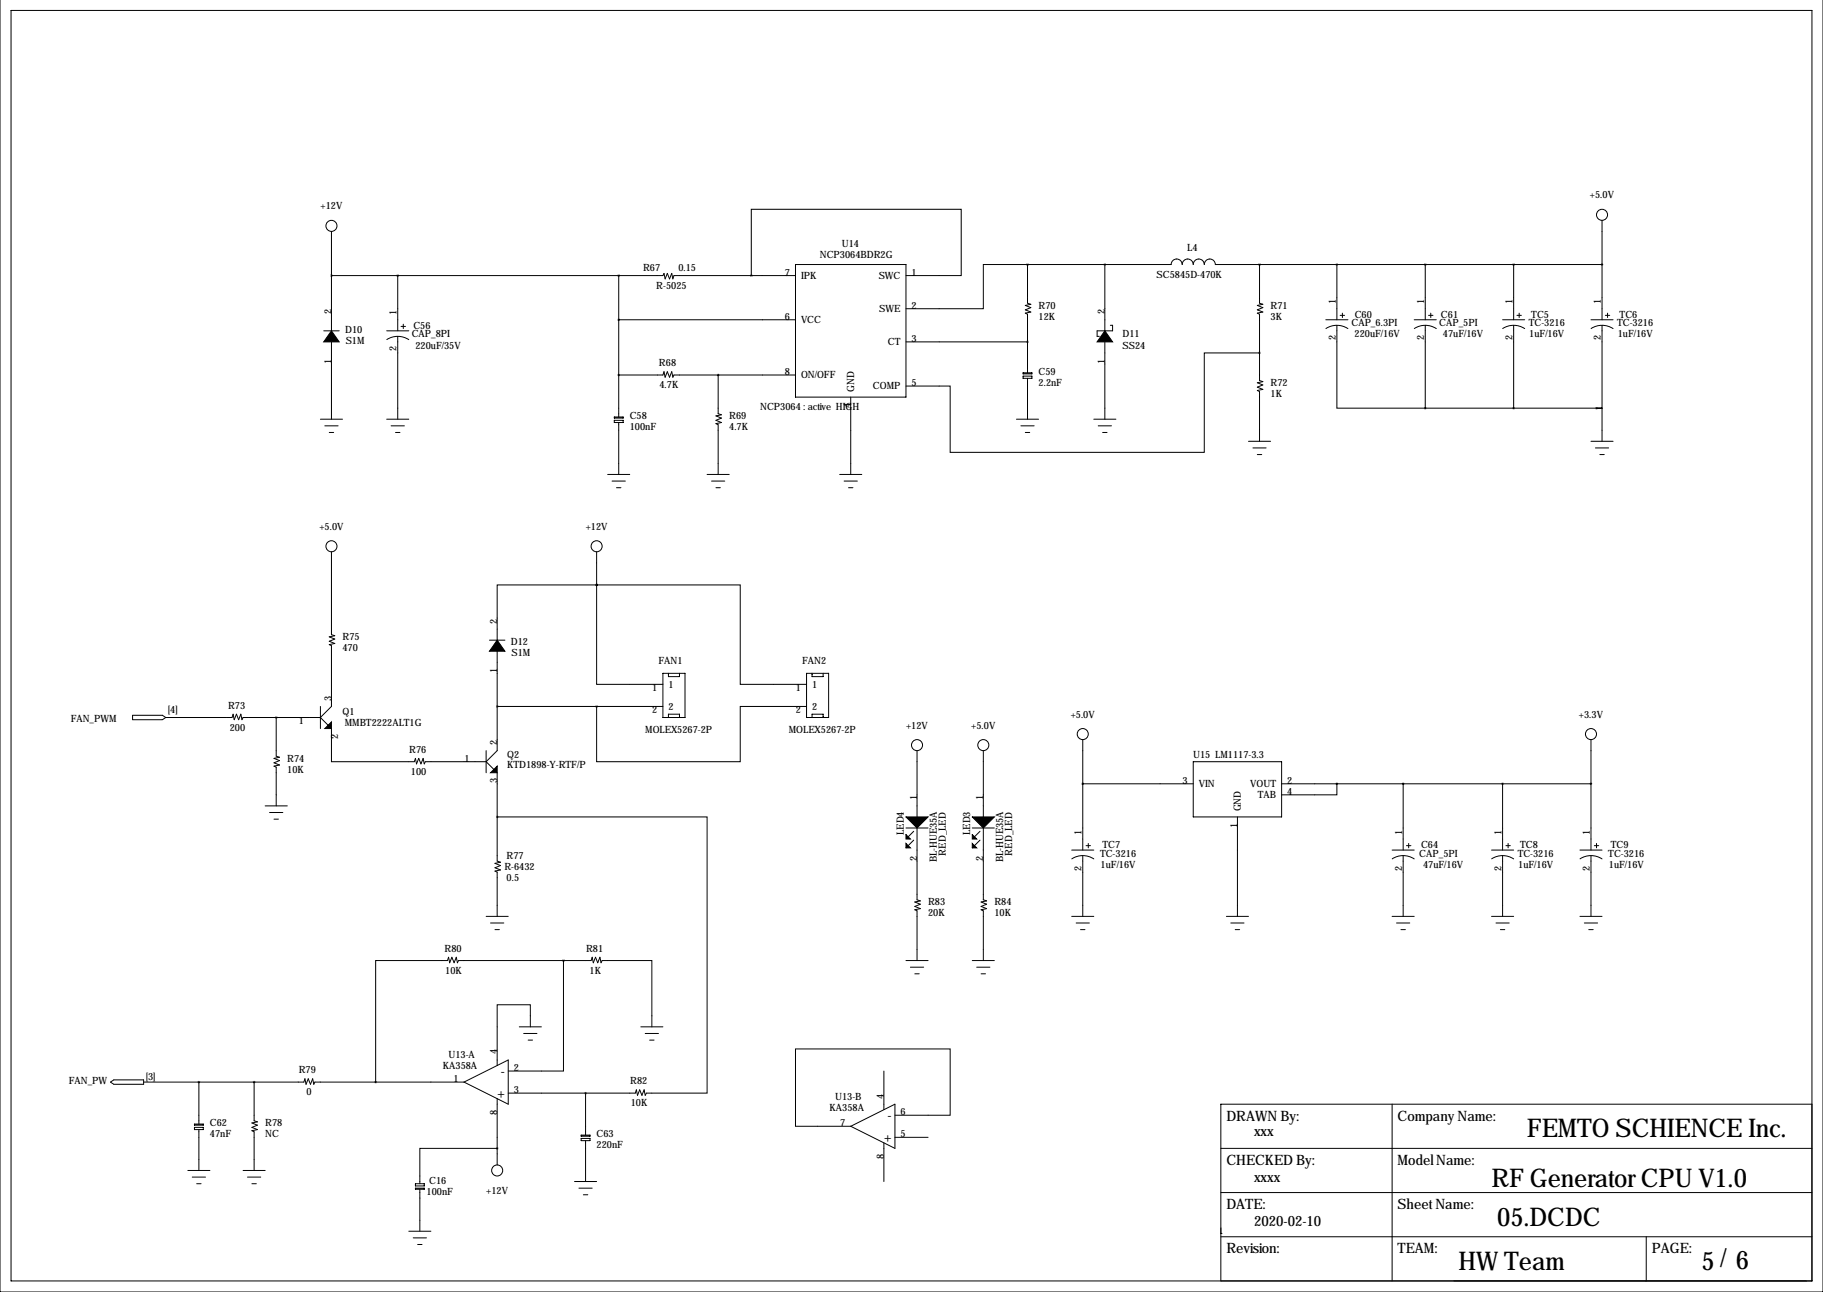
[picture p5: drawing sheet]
<svg xmlns="http://www.w3.org/2000/svg" width="419mm" height="297mm" viewBox="0 0 419 297" stroke-linecap="round" stroke-linejoin="round" font-family="sans-serif">
<g fill="none" stroke="#000" stroke-width=".23">
<path d="M0 -.1v297.1h419.1v-297.1M2.5 2.4h414.1v292.1h-414.1zM76.2 53.2v22.9M368.3 50.7v22.8M74.4 76.1h3.6M76.2 63.4h76.2l.3-.5 .2 1.2 .5-1.2 .5 1.2 .5-1.2 .3 1.2 .2-.7h28M76.2 78.6v17.8M88.9 76.1h5.1M88.9 78.1a4.6 4.6 0 0 1 5.1 0M91.4 63.4v12.7M91.4 77.3v19.1M92.2 75h1"/>
<path d="M92.7 74.5v1.1M142.2 73.5h40.7M142.2 63.4v32.5M172.7 63.4v-15.3h48.3v15.3h-12.7M182.9 60.8h25.4v30.5h-25.4zM208.3 78.6h27.9M236.2 60.8h33a1.27 1.27 0 0 1 1.3-1.3 1.27 1.27 0 0 1 1.3 1.3 1.27 1.27 0 0 1 1.3-1.3 1.27 1.27 0 0 1 1.2 1.3 1.27 1.27 0 0 1 1.3-1.3 1.27 1.27 0 0 1 1.3 1.3 1.27 1.27 0 0 1 1.2-1.3 1.27 1.27 0 0 1 1.3 1.3h88.9M236.2 60.8h-10.1v10.2h-17.8M236.2 60.8v8.9l.8 .3-1.3 .2 1.3 .5-1.3 .5 1.3 .5-1.3 .3 .5 .2v13.5M254 60.8v15.3M254 78.6v17.8M255.3 74.8h.5v1.3h-3.6v1.2h.5"/>
<path d="M289.6 60.8v8.9l.7 .3-1.2 .2 1.2 .5-1.2 .5 1.2 .5-1.2 .3 .5 .2v15.3l.7 .2-1.2 .3 1.2 .5-1.2 .5 1.2 .5-1.2 .3 .5 .2v11.5M304.8 73.5h5.1M304.8 75.5a4.6 4.6 0 0 1 5.1 0M307.3 74.8v19h20.4M307.3 60.8v12.7M308.1 72.5h1M308.6 72v1M325.1 73.5h5.1M325.1 75.5a4.6 4.6 0 0 1 5.1 0M327.7 60.8v12.7M327.7 74.8v19M328.4 72.5h1"/>
<path d="M328.9 72v1M345.4 73.5h5.1M345.5 75.5a4.6 4.6 0 0 1 5 0M348 60.8v12.7M348 74.8v19M348.7 72.5h1.1M349.2 72v1M365.8 73.5h5M365.8 75.5a4.6 4.6 0 0 1 5 0M368.3 74.8v19h-1.3M369.1 72.5h1M369.6 72v1"/>
<path d="M73.7 96.4h5M74.7 97.9h3M75.7 99.4h1M88.9 96.4h5.1M89.9 97.9h3.1M90.9 99.4h1M141.2 95.9h2.1v.2h-2.1zM141.2 96.6h2.1v.5h-2.1zM142.2 86.2h10.2l.3-.7 .2 1.2 .5-1.2 .5 1.2 .5-1.2 .3 1.2 .2-.5h28M142.2 97.1v12M165.1 86.2v8.9l.8 .3-1.3 .2 1.3 .5-1.3 .5 1.3 .5-1.3 .3 .5 .2v11.5M195.6 91.3v17.8"/>
<path d="M233.7 96.4h5.1M234.7 97.9h3M235.2 85.7h2v.3h-2zM235.2 86.5h2v.5h-2zM235.7 99.4h1M236.2 87v9.4M251.5 96.4h5M252.5 97.9h3M253.5 99.4h1M289.6 81.1h-12.7v22.9h-58.5v-15.2h-10.1M327.7 93.8h39.3M367 93.8h1.3v7.7"/>
<path d="M139.7 109.1h5.1M140.7 110.6h3.1M141.7 112.1h1M162.6 109.1h5M163.6 110.6h3M164.6 112.1h1M193 109.1h5.1M194.1 110.6h3M195.1 112.1h1M287 101.5h5.1M288 103h3.1M289.1 104.5h1"/>
<path d="M365.8 101.5h5M366.8 103h3M367.8 104.5h1M76.2 126.9v19l.8 .3-1.3 .2 1.3 .5-1.3 .5 1.3 .5-1.3 .3 .5 .2v14l-2.5 2.6M137.2 134.5h-22.9v12.7M137.2 134.5h33v22.8h15.2M137.2 134.5v22.8h15.2M137.2 134.5h.1M137.2 126.9v7.6M112.5 147.2h3.6M114.3 149.7v22.9l-2.5 2.5M152.4 154.8h5.1v10.2h-5.1z"/>
<path d="M153.7 154.8v.8h2.5v-.8M185.4 154.8h5.1v10.2h-5.1zM186.7 154.8v.8h2.5v-.8M30.5 164.5h6.8l.8 .5-.8 .5h-6.8zM38.1 165h15.2l.3-.8 .2 1.3 .6-1.3 .5 1.3 .5-1.3 .2 1.3 .3-.5h17.8M63.5 165v8.8l.8 .3-1.3 .3 1.3 .5-1.3 .5 1.3 .5-1.3 .2 .5 .3v8.9M73.7 165l1.7 1.7M73.7 162.4v5.1M76.2 167.5v7.6h19l.3-.7 .3 1.2 .5-1.2 .5 1.2 .5-1.2 .2 1.2 .3-.5h14M111.8 175.1l1.7 1.8M111.8 172.6v5.1M114.3 177.7v20.3l.8 .2-1.3 .3 1.3 .5-1.3 .5 1.3 .5-1.3 .3 .5 .2v10.2"/>
<path d="M114.3 162.4h38.1M137.2 162.4v12.7h33v-12.7h15.2M153.7 165v-.8h2.5v.8M186.7 165v-.8h2.5v.8M210.8 172.6v15.2M226.1 172.6v15.2M248.9 170v25.4M274.3 175.1h20.3v12.7h-20.3zM365.8 170v25.4M61 185.3h5M62 186.8h3M63 188.3h1"/>
<path d="M114.3 187.8h48.3v63.5h-14l-.3 .5-.2-1.2-.5 1.2-.5-1.2-.5 1.2-.3-1.2-.3 .7h-29.2M208.3 190.4h5.1M210.1 191.1l-1.3 1.3M210.1 193.2l-1.3 1.2M210.8 190.4v16.5l.8 .2-1.3 .3 1.3 .5-1.3 .5 1.3 .5-1.3 .3 .5 .2v11.4M223.5 190.4h5.1M225.3 191.1l-1.3 1.3M225.3 193.2l-1.3 1.2M226.1 190.4v16.5l.7 .2-1.2 .3 1.2 .5-1.2 .5 1.2 .5-1.2 .3 .5 .2v11.4M246.4 195.4h5.1M246.4 197.5a4.6 4.6 0 0 1 5.1 0M248.9 180.2h25.4"/>
<path d="M248.9 196.7v14M249.7 194.4h1M250.2 193.9v1M284.5 187.8v22.9M294.6 180.2h71.2M307.3 180.2v2.5h-12.7M320 195.4h5.1M320.1 197.5a4.6 4.6 0 0 1 5 0M322.6 180.2v15.2M322.6 196.7v14M323.3 194.4h1.1M323.8 193.9v1"/>
<path d="M342.9 195.4h5.1M342.9 197.5a4.6 4.6 0 0 1 5.1 0M345.4 180.2v15.2M345.4 196.7v14M346.2 194.4h1M346.7 193.9v1M363.2 195.4h5.1M363.2 197.5a4.6 4.6 0 0 1 5.1 0M365.8 196.7v14M366.5 194.4h1M367 193.9v1M111.8 210.7h5"/>
<path d="M112.8 212.2h3M113.8 213.7h1M246.4 210.7h5.1M247.4 212.2h3M248.4 213.7h1M281.9 210.7h5.1M283 212.2h3M284 213.7h1M320 210.7h5.1M321.1 212.2h3M322.1 213.7h1M342.9 210.7h5.1"/>
<path d="M343.9 212.2h3.1M344.9 213.7h1M363.2 210.7h5.1M364.2 212.2h3.1M365.3 213.7h1M119.4 236.1h5.1M120.4 237.6h3M121.4 239.1h1M121.9 236.1v-5.1h-7.6v14M129.5 220.8v25.4h-12.7M147.3 236.1h5.1M148.3 237.6h3.1"/>
<path d="M149.4 239.1h1M149.9 236.1v-15.3h-11.5l-.2 .5-.3-1.2-.5 1.2-.5-1.2-.5 1.2-.3-1.2-.2 .7h-30.5l-.2 .5-.3-1.2-.5 1.2-.5-1.2-.5 1.2-.3-1.2-.2 .7h-16.5v28M208.3 220.8h5.1M209.3 222.4h3M210.3 223.9h1M223.5 220.8h5.1M224.5 222.4h3.1M225.6 223.9h1M25.4 248.8l.8-.5h6.8v1h-6.8zM33 248.8h36.8l.3-.8 .3 1.3 .5-1.3 .5 1.3 .5-1.3 .2 1.3 .3-.5h34.3M44.7 258.4h2v.3h-2zM44.7 259.2h2v.5h-2z"/>
<path d="M45.7 248.8v9.6M45.7 259.7v9.4M58.4 248.8v8.9l.8 .2-1.3 .3 1.3 .5-1.3 .5 1.3 .5-1.3 .3 .5 .2v8.9M106.7 248.8l10.1-5.1v10.2zM114.3 252.6v15.2M134.6 251.3v9.7M195.6 258.9l10.1-5v10.1zM203.2 246.2v8.9M205.7 256.4h12.7v-15.2h-35.5v17.7h12.7M320 253.9v40.6M416.6 253.9h-135.9v40.6M43.2 269.1h5.1"/>
<path d="M44.2 270.6h3M45.2 272.1h1M55.9 269.1h5.1M56.9 270.6h3M57.9 272.1h1M95.5 272.1h2v.6h-2zM95.5 273.2h2v.2h-2zM96.5 273.4v9.7M114.3 264h-17.8v8.1M132.1 271.6h5.1M133.1 273.2h3M133.6 261h2v.2h-2z"/>
<path d="M133.6 261.7h2v.5h-2zM134.1 274.7h1M134.6 262.2v9.4M203.2 262.7v8.9M205.7 261.5h7.7M280.7 264h135.9M280.7 274.2h135.9M94 283.1h5.1M95 284.6h3M96 286.1h1M280.7 283.6h.1M280.7 284.3h135.9"/>
<path d="M378.5 284.3v10.2"/>
<circle cx="76.2" cy="51.9" r="1.27"/>
<circle cx="368.3" cy="49.4" r="1.27"/>
<circle cx="76.2" cy="125.6" r="1.27"/>
<circle cx="137.2" cy="125.6" r="1.27"/>
<circle cx="210.8" cy="171.3" r="1.27"/>
<circle cx="226.1" cy="171.3" r="1.27"/>
<circle cx="248.9" cy="168.8" r="1.27"/>
<circle cx="365.8" cy="168.8" r="1.27"/>
<circle cx="114.3" cy="269.1" r="1.27"/>
</g>
<path d="M76.2 76.1l1.8 2.5h-3.6zM254 76.1l1.8 2.5h-3.6zM114.3 147.2l1.8 2.5h-3.6zM74.7 167.5l1.5-1.5v1.5zM113.5 176.9l.8-.8v1.6h-1.5zM208.3 187.8h5.1l-2.6 2.6zM208.3 191.9l1 1h-1zM208.3 193.9l1 1h-1zM223.5 187.8h5.1l-2.5 2.6zM223.5 191.9l1 1h-1zM223.5 193.9l1 1h-1z" fill="#000" stroke="#000" stroke-width=".23"/>
<path d="M142.2 86.2a.05 .05 0 0 0 .1 0 .05 .05 0 0 0-.1 0zM142.2 63.4a.05 .05 0 0 0 .1 0 .05 .05 0 0 0-.1 0zM91.4 63.4a.05 .05 0 0 0 .1 0 .05 .05 0 0 0-.1 0zM289.5 81.1a.05 .05 0 0 0 .1 0 .05 .05 0 0 0-.1 0zM289.5 60.8a.05 .05 0 0 0 .1 0 .05 .05 0 0 0-.1 0zM327.6 60.8a.05 .05 0 0 0 .1 0 .05 .05 0 0 0-.1 0zM307.3 60.8a.05 .05 0 0 0 .1 0 .05 .05 0 0 0-.1 0zM327.6 93.8a.05 .05 0 0 0 .1 0 .05 .05 0 0 0-.1 0zM142.2 73.5a.05 .05 0 0 0 .1 0 .05 .05 0 0 0-.1 0zM307.3 180.2a.05 .05 0 0 0 .1 0 .05 .05 0 0 0-.1 0zM137.1 162.4a.05 .05 0 0 0 .1 0 .05 .05 0 0 0-.1 0zM137.1 134.5a.05 .05 0 0 0 .1 0 .05 .05 0 0 0-.1 0zM137.1 134.5a.05 .05 0 0 0 .1 0 .05 .05 0 0 0-.1 0zM345.4 180.2a.05 .05 0 0 0 .1 0 .05 .05 0 0 0-.1 0zM365.7 180.2a.05 .05 0 0 0 .1 0 .05 .05 0 0 0-.1 0zM129.5 220.8a.05 .05 0 0 0 .1 0 .05 .05 0 0 0-.1 0zM86.3 248.8a.05 .05 0 0 0 .1 0 .05 .05 0 0 0-.1 0z" fill="#000" stroke="#000" stroke-width=".51"/>
<g font-size="5.9">
<text x="351" y="261.5">FEMTO SCHIENCE Inc.</text>
<text x="342.9" y="272.9">RF Generator CPU V1.0</text>
<text x="344.2" y="281.8">05.DCDC</text>
<text x="335.3" y="292">HW Team</text>
<text x="391.2" y="292">5/6</text>
</g>
<g font-size="3.3">
<text x="115.1" y="247.4">-</text>
<text x="114.4" y="252.5">+</text>
<text x="204" y="257.6">-</text>
<text x="281.9" y="257.7">DRAWN By:</text>
<text x="321.3" y="257.7">Company Name:</text>
<text x="203.3" y="262.7">+</text>
<text x="288.3" y="261.2">xxx</text>
<text x="281.9" y="267.8">CHECKED By:</text>
<text x="321.3" y="267.8">Model Name:</text>
<text x="288.3" y="271.6">xxxx</text>
<text x="281.9" y="278">DATE:</text>
<text x="288.3" y="281.8">2020-02-10</text>
<text x="321.3" y="278">Sheet Name:</text>
<text x="281.9" y="288.1">Revision:</text>
<text x="321.3" y="288.1">TEAM:</text>
<text x="379.7" y="288.1">PAGE:</text>
</g>
<g font-size="2.3">
<text x="365.5" y="45.6">+5.0V</text>
<text x="73.7" y="48.1">+12V</text>
<text x="188.5" y="59.3">NCP3064BDR2G</text>
<text x="193.5" y="56.8">U14</text>
<text x="273" y="57.8">L4</text>
<text x="147.8" y="62.3">R67</text>
<text x="156" y="62.3">0.15</text>
<text x="180.4" y="63.4">7</text>
<text x="184.1" y="64.1">IPK</text>
<text x="202" y="64.1">SWC</text>
<text x="209.5" y="63.4">1</text>
<text x="265.9" y="63.9">SC5845D-470K</text>
<text x="150.9" y="66.4">R-5025</text>
<text x="202.1" y="71.7">SWE</text>
<text x="209.5" y="71">2</text>
<text x="238.8" y="71">R70</text>
<text x="292.1" y="71">R71</text>
<text x="307.1" y="70" transform="rotate(-90 307.1 70)">1</text>
<text x="327.4" y="70" transform="rotate(-90 327.4 70)">1</text>
<text x="347.7" y="70" transform="rotate(-90 347.7 70)">1</text>
<text x="368" y="70" transform="rotate(-90 368 70)">1</text>
<text x="76.2" y="72.2" transform="rotate(-90 76.2 72.2)">2</text>
<text x="79.4" y="76.6">D10</text>
<text x="91.2" y="72.5" transform="rotate(-90 91.2 72.5)">1</text>
<text x="94.6" y="77.6">CAP_8PI</text>
<text x="95.1" y="75.6">C56</text>
<text x="180.4" y="73.5">6</text>
<text x="184.1" y="74.3">VCC</text>
<text x="238.8" y="73.5">12K</text>
<text x="254" y="72.2" transform="rotate(-90 254 72.2)">2</text>
<text x="258.1" y="77.6">D11</text>
<text x="292.1" y="73.5">3K</text>
<text x="310.7" y="75.1">CAP_6.3PI</text>
<text x="311.4" y="77.6">220uF/16V</text>
<text x="311.5" y="73">C60</text>
<text x="330.9" y="75.1">CAP_5PI</text>
<text x="331.3" y="73">C61</text>
<text x="331.7" y="77.6">47uF/16V</text>
<text x="351.4" y="75.1">TC-3216</text>
<text x="351.6" y="77.6">1uF/16V</text>
<text x="352" y="73">TC5</text>
<text x="371.8" y="75.1">TC-3216</text>
<text x="371.9" y="77.6">1uF/16V</text>
<text x="372.4" y="73">TC6</text>
<text x="76.2" y="83.6" transform="rotate(-90 76.2 83.6)">1</text>
<text x="79.5" y="79.1">S1M</text>
<text x="91.2" y="80.8" transform="rotate(-90 91.2 80.8)">2</text>
<text x="95.5" y="80.1">220uF/35V</text>
<text x="204.1" y="79.4">CT</text>
<text x="209.5" y="78.6">3</text>
<text x="254" y="83.6" transform="rotate(-90 254 83.6)">1</text>
<text x="258.1" y="80.1">SS24</text>
<text x="307.1" y="78.3" transform="rotate(-90 307.1 78.3)">2</text>
<text x="327.4" y="78.3" transform="rotate(-90 327.4 78.3)">2</text>
<text x="347.7" y="78.3" transform="rotate(-90 347.7 78.3)">2</text>
<text x="368" y="78.3" transform="rotate(-90 368 78.3)">2</text>
<text x="151.5" y="84.2">R68</text>
<text x="151.6" y="89.3">4.7K</text>
<text x="180.4" y="86.2">8</text>
<text x="184.1" y="87">ON/OFF</text>
<text x="200.7" y="89.5">COMP</text>
<text x="209.5" y="88.8">5</text>
<text x="238.8" y="86.2">C59</text>
<text x="238.8" y="88.8">2.2nF</text>
<text x="292.1" y="88.8">R72</text>
<text x="174.8" y="94.3">NCP3064 : active HIGH</text>
<text x="195.6" y="93.8" transform="rotate(-90 195.6 93.8)">4</text>
<text x="196.3" y="90" transform="rotate(-90 196.3 90)">GND</text>
<text x="292.1" y="91.3">1K</text>
<text x="144.8" y="96.4">C58</text>
<text x="144.8" y="98.9">100nF</text>
<text x="167.6" y="96.4">R69</text>
<text x="167.6" y="98.9">4.7K</text>
<text x="73.4" y="121.8">+5.0V</text>
<text x="134.7" y="121.8">+12V</text>
<text x="114.3" y="143.4" transform="rotate(-90 114.3 143.4)">2</text>
<text x="78.7" y="147.2">R75</text>
<text x="78.7" y="149.7">470</text>
<text x="117.5" y="148.2">D12</text>
<text x="114.3" y="154.7" transform="rotate(-90 114.3 154.7)">1</text>
<text x="117.6" y="150.7">S1M</text>
<text x="151.4" y="152.8">FAN1</text>
<text x="184.4" y="152.8">FAN2</text>
<text x="76.2" y="161.1" transform="rotate(-90 76.2 161.1)">3</text>
<text x="149.9" y="158.9">1</text>
<text x="153.7" y="158.1">1</text>
<text x="183" y="158.9">1</text>
<text x="186.7" y="158.1">1</text>
<text x="16.3" y="166">FAN_PWM</text>
<text x="38.6" y="163.9">[4]</text>
<text x="52.4" y="162.9">R73</text>
<text x="68.7" y="166.5">1</text>
<text x="78.7" y="164.5">Q1</text>
<text x="79.3" y="167">MMBT2222ALT1G</text>
<text x="149.9" y="164">2</text>
<text x="153.7" y="163.2">2</text>
<text x="183" y="164">2</text>
<text x="186.7" y="163.2">2</text>
<text x="208.3" y="167.5">+12V</text>
<text x="223.3" y="167.5">+5.0V</text>
<text x="246.2" y="165">+5.0V</text>
<text x="363" y="165">+3.3V</text>
<text x="52.8" y="168">200</text>
<text x="77.7" y="170" transform="rotate(-90 77.7 170)">2</text>
<text x="94.1" y="173.1">R76</text>
<text x="114.3" y="171.3" transform="rotate(-90 114.3 171.3)">2</text>
<text x="148.3" y="168.5">MOLEX5267-2P</text>
<text x="181.4" y="168.5">MOLEX5267-2P</text>
<text x="66" y="175.1">R74</text>
<text x="66" y="177.7">10K</text>
<text x="94.5" y="178.2">100</text>
<text x="106.8" y="175.1">1</text>
<text x="116.6" y="174.4">Q2</text>
<text x="116.6" y="176.6">KTD1898-Y-RTF/P</text>
<text x="274.3" y="174.4">U15 LM1117-3.3</text>
<text x="114.3" y="180.1" transform="rotate(-90 114.3 180.1)">3</text>
<text x="210.8" y="184" transform="rotate(-90 210.8 184)">1</text>
<text x="226.1" y="184" transform="rotate(-90 226.1 184)">1</text>
<text x="271.9" y="180.2">3</text>
<text x="275.6" y="181">VIN</text>
<text x="287.4" y="181">VOUT</text>
<text x="289.2" y="183.5">TAB</text>
<text x="295.9" y="180.2">2</text>
<text x="295.9" y="182.7">4</text>
<text x="207.8" y="192" transform="rotate(-90 207.8 192)">LED4</text>
<text x="223" y="192" transform="rotate(-90 223 192)">LED3</text>
<text x="248.7" y="191.9" transform="rotate(-90 248.7 191.9)">1</text>
<text x="284.5" y="190.3" transform="rotate(-90 284.5 190.3)">1</text>
<text x="285.2" y="186.5" transform="rotate(-90 285.2 186.5)">GND</text>
<text x="322.3" y="191.9" transform="rotate(-90 322.3 191.9)">1</text>
<text x="345.2" y="191.9" transform="rotate(-90 345.2 191.9)">1</text>
<text x="365.5" y="191.9" transform="rotate(-90 365.5 191.9)">1</text>
<text x="116.4" y="197.5">R77</text>
<text x="210.8" y="197.9" transform="rotate(-90 210.8 197.9)">2</text>
<text x="217.4" y="196.7" transform="rotate(-90 217.4 196.7)">RED_LED</text>
<text x="226.1" y="197.9" transform="rotate(-90 226.1 197.9)">2</text>
<text x="232.7" y="196.7" transform="rotate(-90 232.7 196.7)">RED_LED</text>
<text x="252.9" y="197">TC-3216</text>
<text x="253.5" y="194.9">TC7</text>
<text x="326.3" y="197">CAP_5PI</text>
<text x="326.7" y="194.9">C64</text>
<text x="348.9" y="197">TC-3216</text>
<text x="349.5" y="194.9">TC8</text>
<text x="369.7" y="197">TC-3216</text>
<text x="370.3" y="194.9">TC9</text>
<text x="115.9" y="200">R-6432</text>
<text x="116.5" y="202.6">0.5</text>
<text x="215.4" y="198.3" transform="rotate(-90 215.4 198.3)">BL-HUE35A</text>
<text x="230.6" y="198.3" transform="rotate(-90 230.6 198.3)">BL-HUE35A</text>
<text x="248.7" y="200.2" transform="rotate(-90 248.7 200.2)">2</text>
<text x="253" y="199.5">1uF/16V</text>
<text x="322.3" y="200.2" transform="rotate(-90 322.3 200.2)">2</text>
<text x="327.2" y="199.5">47uF/16V</text>
<text x="345.2" y="200.2" transform="rotate(-90 345.2 200.2)">2</text>
<text x="349" y="199.5">1uF/16V</text>
<text x="365.5" y="200.2" transform="rotate(-90 365.5 200.2)">2</text>
<text x="369.9" y="199.5">1uF/16V</text>
<text x="213.4" y="208.1">R83</text>
<text x="228.6" y="208.1">R84</text>
<text x="213.4" y="210.7">20K</text>
<text x="228.6" y="210.7">10K</text>
<text x="102.2" y="218.8">R80</text>
<text x="134.7" y="218.8">R81</text>
<text x="102.4" y="223.9">10K</text>
<text x="135.5" y="223.9">1K</text>
<text x="101.8" y="245.7">KA358A</text>
<text x="103.1" y="243.2">U13-A</text>
<text x="114.3" y="242.4" transform="rotate(-90 114.3 242.4)">4</text>
<text x="15.8" y="249.3">FAN_PW</text>
<text x="33.5" y="248.3">[3]</text>
<text x="68.7" y="246.8">R79</text>
<text x="70.4" y="251.8">0</text>
<text x="104.2" y="248.8">1</text>
<text x="118.1" y="251.3">3</text>
<text x="118.1" y="246.2">2</text>
<text x="144.9" y="249.3">R82</text>
<text x="114.3" y="256.3" transform="rotate(-90 114.3 256.3)">8</text>
<text x="145" y="254.4">10K</text>
<text x="190.7" y="255.4">KA358A</text>
<text x="192" y="252.8">U13-B</text>
<text x="203.2" y="252.6" transform="rotate(-90 203.2 252.6)">4</text>
<text x="207" y="256.4">6</text>
<text x="48.3" y="258.9">C62</text>
<text x="48.3" y="261.5">47nF</text>
<text x="61" y="258.9">R78</text>
<text x="61" y="261.5">NC</text>
<text x="137.2" y="261.5">C63</text>
<text x="193.1" y="258.9">7</text>
<text x="207" y="261.5">5</text>
<text x="137.2" y="264">220nF</text>
<text x="203.2" y="266.5" transform="rotate(-90 203.2 266.5)">8</text>
<text x="98.1" y="274.7">100nF</text>
<text x="98.7" y="272.2">C16</text>
<text x="111.8" y="274.4">+12V</text>
</g>
</svg>
